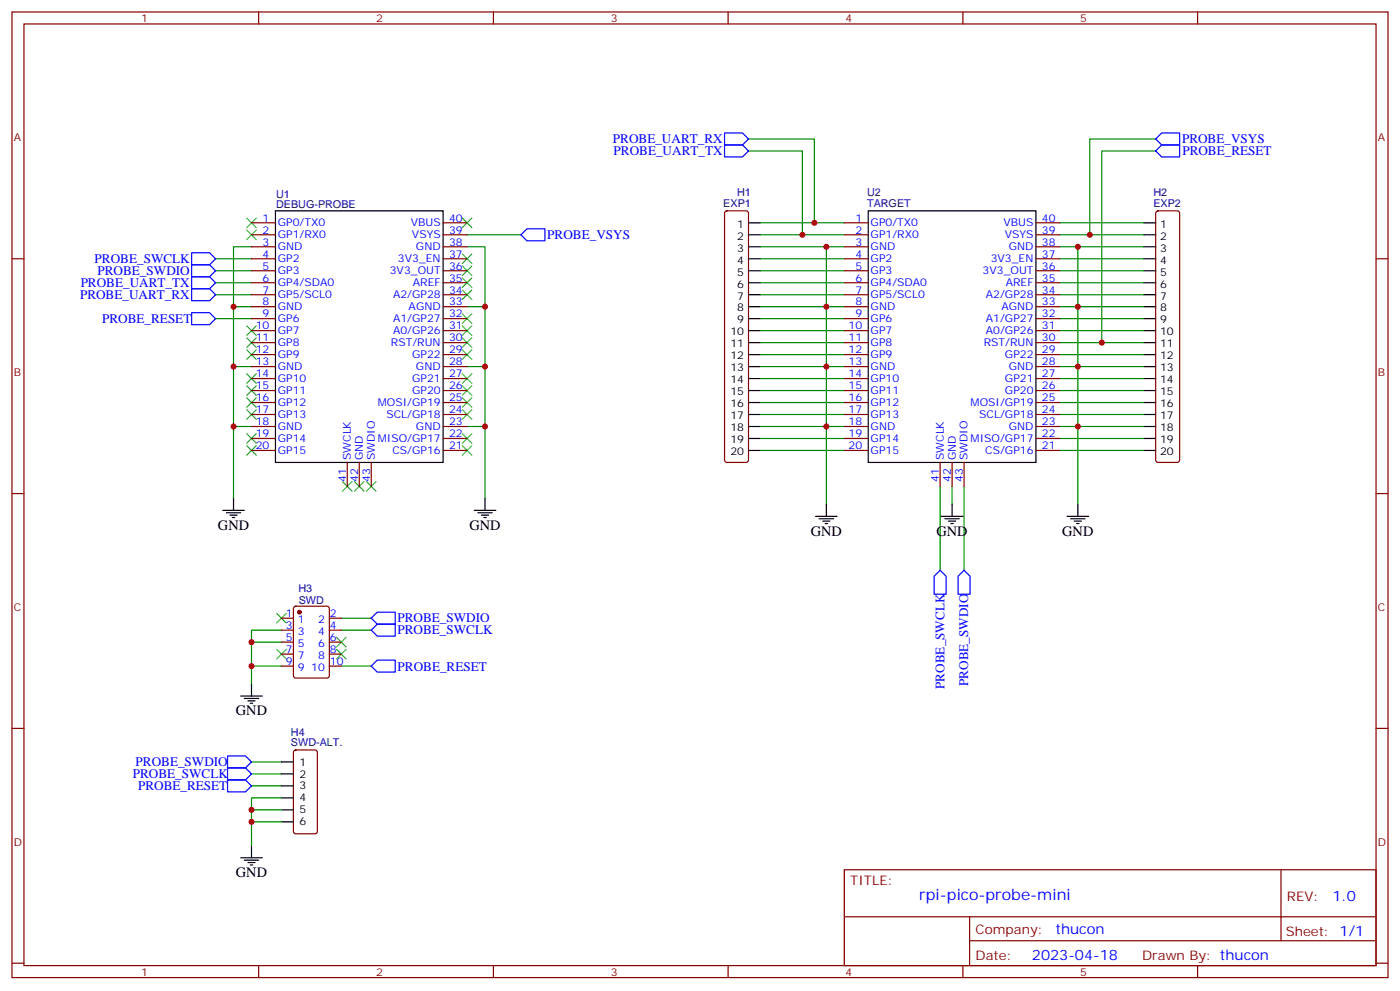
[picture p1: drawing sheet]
<svg xmlns="http://www.w3.org/2000/svg" width="412mm" height="292mm" viewBox="0 0 412 292" stroke-linecap="round" stroke-linejoin="round" font-family="sans-serif">
<g fill="none" stroke="#870000" stroke-width=".35">
<path d="M3.5 3.5h405.4v284.4h-405.4zM7.1 7.1h398.2v277.2h-398.2zM76.2 3.5v3.6M145.3 3.5v3.6M214.5 3.5v3.6M283.6 3.5v3.6M352.8 3.5v3.6M3.5 76.2h3.6M213.7 62.3l.4-.2h5.7l.5 .2 .2 .5v72.7l-.2 .5-.5 .2h-5.7l-.5-.3-.2-.4v-72.7zM340.7 62.3l.4-.2h5.7l.5 .2 .2 .5v72.7l-.2 .5-.5 .2h-5.7l-.5-.3-.2-.4v-72.7zM405.3 76.2h3.6M3.5 145.3h3.6"/>
<path d="M405.3 145.3h3.6M86.7 178.7l.4-.2h9.2l.7 .4v20.1l-.4 .6-9.5 .1-.6-.5-.1-20zM82.9 182h3.5M82.9 196.1h3.5M82.9 185.6h3.5M82.9 192.6h3.5M82.9 189.1h3.5M97 182h3.5M97 196.1h3.5M97 185.6h3.5M97 192.6h3.5M97 189.1h3.5"/>
<path d="M3.5 214.5h3.6M405.3 214.5h3.6M86.7 221l.4-.2h5.7l.6 .5 .1 23.5-.5 .7h-5.9l-.6-.4-.1-23.6zM248.7 256.1h156.6v28.2h-156.6zM377.3 256.1v20.9M248.7 270h156.5M285.6 277h119.6M285.6 270v14.1M3.5 283.6h3.6M76.2 284.3v3.6M145.3 284.3v3.6M214.5 284.3v3.6"/>
<path d="M283.6 284.3v3.6M352.8 284.3v3.6M405.3 283.6h3.6"/>
</g>
<g fill="none" stroke="#008700" stroke-width=".35">
<path d="M220.5 44.4h15.9v24.7M220.5 40.9h19.4v24.7M340.4 44.4h-15.8v56.5M340.4 40.9h-19.4v28.2M63.5 79.7h10.6M63.5 76.2h10.6M74.1 72.7h-5.3v74.1M137.6 72.7h5.3v74.1M137.6 69.1h15.9M224 69.1h24.7M224 79.7h24.7M224 76.2h24.7"/>
<path d="M224 72.7h24.7M224 65.6h24.7M243.4 72.7v75.8M312.2 69.1h24.7M312.2 79.7h24.7M312.2 76.2h24.7M312.2 72.7h24.7M312.2 65.6h24.7M317.5 72.7v75.8M63.5 93.8h10.6M63.5 86.8h10.6M63.5 83.3h10.6"/>
<path d="M68.8 90.3h5.3M137.6 90.3h5.3M224 93.8h24.7M224 86.8h24.7M224 83.3h24.7M224 90.3h24.7M224 97.4h24.7M312.2 93.8h24.7M312.2 86.8h24.7M312.2 83.3h24.7M312.2 90.3h24.7M312.2 97.4h24.7"/>
<path d="M68.8 107.9h5.3M137.6 107.9h5.3M224 107.9h24.7M224 118.5h24.7M224 115h24.7M224 111.5h24.7M224 104.4h24.7M224 100.9h24.7M312.2 107.9h24.7M312.2 118.5h24.7M312.2 115h24.7M312.2 111.5h24.7"/>
<path d="M312.2 104.4h24.7M312.2 100.9h24.7M68.8 125.6h5.3M137.6 125.6h5.3M224 125.6h24.7M224 132.6h24.7M224 129.1h24.7M224 122.1h24.7M312.2 125.6h24.7M312.2 132.6h24.7M312.2 129.1h24.7M312.2 122.1h24.7"/>
<path d="M276.9 143.2v24.7M280.5 143.2v5.3M284 143.2v24.7M82.9 185.6h-8.8v3.5M82.9 189.1h-8.8v7M82.9 196.1h-8.8v5.3M100.5 196.1h8.9M100.5 185.6h8.9M100.5 182h8.9M74.1 231.4h8.8M74.1 227.9h8.8M74.1 224.4h8.8"/>
<path d="M74.1 238.5h8.8M82.9 235h-8.8v14.1M74.1 242h8.8"/>
</g>
<g fill="none" stroke="#000" stroke-width=".35">
<path d="M220.5 65.6h3.5M220.5 69.1h3.5M220.5 72.7h3.5M220.5 76.2h3.5M220.5 79.7h3.5M336.9 65.6h3.5M336.9 69.1h3.5M336.9 72.7h3.5M336.9 76.2h3.5M336.9 79.7h3.5M220.5 83.3h3.5M220.5 86.8h3.5"/>
<path d="M220.5 90.3h3.5M220.5 93.8h3.5M220.5 97.4h3.5M336.9 83.3h3.5M336.9 86.8h3.5M336.9 90.3h3.5M336.9 93.8h3.5M336.9 97.4h3.5M220.5 100.9h3.5M220.5 104.4h3.5M220.5 107.9h3.5M220.5 111.5h3.5"/>
<path d="M220.5 115h3.5M220.5 118.5h3.5M336.9 100.9h3.5M336.9 104.4h3.5M336.9 107.9h3.5M336.9 111.5h3.5M336.9 115h3.5M336.9 118.5h3.5M220.5 122.1h3.5M220.5 125.6h3.5M220.5 129.1h3.5M220.5 132.6h3.5"/>
<path d="M336.9 122.1h3.5M336.9 125.6h3.5M336.9 129.1h3.5M336.9 132.6h3.5M65.6 150.3h6.4M66.7 151h4.2M67.7 151.7h2.1M68.4 152.4h.7M68.8 146.8v3.5M139.7 150.3h6.3M140.8 151h4.2M141.8 151.7h2.1"/>
<path d="M142.5 152.4h.7M142.9 146.8v3.5M240.2 152h6.4M241.3 152.8h4.2M242.4 153.5h2.1M243.1 154.2h.7M243.4 148.5v3.5M277.3 152h6.3M278.3 152.8h4.3M279.4 153.5h2.1M280.1 154.2h.7M280.5 148.5v3.5"/>
<path d="M314.3 152h6.4M315.4 152.8h4.2M316.4 153.5h2.2M317.1 154.2h.8M317.5 148.5v3.5M70.9 205h6.4M72 205.7h4.2M73 206.4h2.1M73.7 207.1h.7M74.1 201.4v3.6M82.9 224.4h3.5M82.9 227.9h3.5"/>
<path d="M82.9 231.4h3.5M82.9 235h3.5M82.9 238.5h3.5M70.9 252.6h6.4M72 253.3h4.2M73 254h2.1M73.7 254.7h.7M74.1 249.1v3.5M82.9 242h3.5"/>
</g>
<g fill="none" stroke="#00f" stroke-width=".35">
<path d="M213.4 39.2h5.3l1.8 1.7-1.8 1.8h-5.3zM213.4 42.7h5.3l1.8 1.7-1.8 1.8h-5.3zM340.4 40.9l1.8-1.7h5.3v3.5h-5.3zM342.2 42.7h5.3v3.5h-5.3l-1.8-1.8zM56.4 78h5.3l1.8 1.7-1.8 1.8h-5.3zM56.4 74.4h5.3l1.8 1.8-1.8 1.8h-5.3zM153.5 69.1l1.7-1.7h5.3v3.5h-5.3zM56.4 92.1h5.3l1.8 1.7-1.8 1.8h-5.3zM56.4 85h5.3l1.8 1.8-1.8 1.7h-5.3zM56.4 81.5h5.3l1.8 1.8-1.8 1.7h-5.3zM275.2 169.7l1.7-1.8 1.8 1.8v5.3h-3.5zM282.2 169.7l1.8-1.8 1.8 1.8v5.3h-3.6z"/>
<path d="M109.4 185.6l1.7-1.8h5.3v3.5h-5.3zM109.4 182l1.7-1.7h5.3v3.5h-5.3zM109.4 196.1l1.7-1.7h5.3v3.5h-5.3zM67 229.7h5.3l1.8 1.7-1.8 1.8h-5.3zM67 226.1h5.3l1.8 1.8-1.8 1.8h-5.3zM67 222.6h5.3l1.8 1.8-1.8 1.7h-5.3z"/>
</g>
<g fill="none" stroke="#3c3" stroke-width=".35">
<path d="M72.7 64.2l2.8 2.8M72.7 67.7l2.8 2.9M75.5 64.2l-2.8 2.8M75.5 67.7l-2.8 2.9M136.2 78.3l2.8 2.8M136.2 74.8l2.8 2.8M136.2 64.2l2.8 2.8M139 64.2l-2.8 2.8M139 78.3l-2.8 2.8M139 74.8l-2.8 2.8M72.7 96l2.8 2.8M72.7 99.5l2.8 2.8"/>
<path d="M75.5 96l-2.8 2.8M75.5 99.5l-2.8 2.8M136.2 99.5l2.8 2.8M136.2 96l2.8 2.8M136.2 92.4l2.8 2.8M136.2 85.4l2.8 2.8M136.2 81.8l2.8 2.9M139 99.5l-2.8 2.8M139 96l-2.8 2.8M139 92.4l-2.8 2.8M139 85.4l-2.8 2.8M139 81.8l-2.8 2.9"/>
<path d="M72.7 103l2.8 2.8M72.7 110.1l2.8 2.8M72.7 113.6l2.8 2.8M72.7 117.1l2.8 2.8M75.5 103l-2.8 2.8M75.5 110.1l-2.8 2.8M75.5 113.6l-2.8 2.8M75.5 117.1l-2.8 2.8M136.2 117.1l2.8 2.8M136.2 113.6l2.8 2.8M136.2 110.1l2.8 2.8M136.2 103l2.8 2.8"/>
<path d="M139 117.1l-2.8 2.8M139 113.6l-2.8 2.8M139 110.1l-2.8 2.8M139 103l-2.8 2.8M72.7 120.6l2.8 2.9M72.7 127.7l2.8 2.8M72.7 131.2l2.8 2.9M75.5 120.6l-2.8 2.9M75.5 127.7l-2.8 2.8M75.5 131.2l-2.8 2.9M136.2 131.2l2.8 2.9M136.2 127.7l2.8 2.8"/>
<path d="M136.2 120.6l2.8 2.9M139 131.2l-2.8 2.9M139 127.7l-2.8 2.8M139 120.6l-2.8 2.9M100.9 141.8l2.8 2.8M103.7 141.8l-2.8 2.8M104.4 141.8l2.8 2.8M107.2 141.8l-2.8 2.8M107.9 141.8l2.9 2.8M110.8 141.8l-2.9 2.8M81.5 180.6l2.8 2.8M81.5 191.2l2.8 2.8"/>
<path d="M84.3 180.6l-2.8 2.8M84.3 191.2l-2.8 2.8M99.1 187.7l2.9 2.8M99.1 191.2l2.9 2.8M102 187.7l-2.9 2.8M102 191.2l-2.9 2.8"/>
</g>
<circle cx="88.2" cy="180.3" r=".53" fill="#870000" stroke="#870000" stroke-width=".35"/>
<g fill="#c00">
<circle cx="236.4" cy="69.1" r=".88"/>
<circle cx="239.9" cy="65.6" r=".88"/>
<circle cx="324.6" cy="100.9" r=".88"/>
<circle cx="74.1" cy="189.1" r=".88"/>
<circle cx="74.1" cy="196.1" r=".88"/>
<circle cx="321" cy="69.1" r=".88"/>
<circle cx="142.9" cy="125.6" r=".88"/>
<circle cx="142.9" cy="107.9" r=".88"/>
<circle cx="142.9" cy="90.3" r=".88"/>
<circle cx="68.8" cy="125.6" r=".88"/>
<circle cx="68.8" cy="107.9" r=".88"/>
<circle cx="68.8" cy="90.3" r=".88"/>
<circle cx="317.5" cy="125.6" r=".88"/>
<circle cx="317.5" cy="107.9" r=".88"/>
<circle cx="317.5" cy="90.3" r=".88"/>
<circle cx="317.5" cy="72.7" r=".88"/>
<circle cx="243.4" cy="125.6" r=".88"/>
<circle cx="243.4" cy="107.9" r=".88"/>
<circle cx="243.4" cy="90.3" r=".88"/>
<circle cx="243.4" cy="72.7" r=".88"/>
<circle cx="74.1" cy="242" r=".88"/>
<circle cx="74.1" cy="238.5" r=".88"/>
</g>
<path d="M81.1 62.1h49.4v74.1h-49.4zM255.8 62.1h49.4v74.1h-49.4z" fill="none" stroke="#000" stroke-width=".35"/>
<g fill="none" stroke="#870000" stroke-width=".35">
<path d="M74.1 65.6h7M74.1 69.1h7M74.1 72.7h7M74.1 76.2h7M74.1 79.7h7M130.5 65.6h7.1M130.5 69.1h7.1M130.5 72.7h7.1M130.5 76.2h7.1M130.5 79.7h7.1M248.7 65.6h7.1M248.7 69.1h7.1"/>
<path d="M248.7 72.7h7.1M248.7 76.2h7.1M248.7 79.7h7.1M305.2 65.6h7M305.2 69.1h7M305.2 72.7h7M305.2 76.2h7M305.2 79.7h7M74.1 83.3h7M74.1 86.8h7M74.1 90.3h7M74.1 93.8h7"/>
<path d="M74.1 97.4h7M130.5 83.3h7.1M130.5 86.8h7.1M130.5 90.3h7.1M130.5 93.8h7.1M130.5 97.4h7.1M248.7 83.3h7.1M248.7 86.8h7.1M248.7 90.3h7.1M248.7 93.8h7.1M248.7 97.4h7.1M305.2 83.3h7"/>
<path d="M305.2 86.8h7M305.2 90.3h7M305.2 93.8h7M305.2 97.4h7M74.1 100.9h7M74.1 104.4h7M74.1 107.9h7M74.1 111.5h7M74.1 115h7M74.1 118.5h7M130.5 100.9h7.1M130.5 104.4h7.1"/>
<path d="M130.5 107.9h7.1M130.5 111.5h7.1M130.5 115h7.1M130.5 118.5h7.1M248.7 100.9h7.1M248.7 104.4h7.1M248.7 107.9h7.1M248.7 111.5h7.1M248.7 115h7.1M248.7 118.5h7.1M305.2 100.9h7M305.2 104.4h7"/>
<path d="M305.2 107.9h7M305.2 111.5h7M305.2 115h7M305.2 118.5h7M74.1 122.1h7M74.1 125.6h7M74.1 129.1h7M74.1 132.6h7M102.3 136.2v7M105.8 136.2v7M109.4 136.2v7M130.5 122.1h7.1"/>
<path d="M130.5 125.6h7.1M130.5 129.1h7.1M130.5 132.6h7.1M248.7 122.1h7.1M248.7 125.6h7.1M248.7 129.1h7.1M248.7 132.6h7.1M276.9 136.2v7M280.5 136.2v7M284 136.2v7M305.2 122.1h7M305.2 125.6h7"/>
<path d="M305.2 129.1h7M305.2 132.6h7"/>
</g>
<text font-size="4.6" fill="#00f" x="270.8" y="265.1">rpi-pico-probe-mini</text>
<g font-size="4.2">
<text x="64.2" y="155.9">GND</text>
<text x="138.3" y="155.9">GND</text>
<text x="238.8" y="157.7">GND</text>
<text x="275.9" y="157.7">GND</text>
<text x="312.9" y="157.7">GND</text>
<text x="69.5" y="210.6">GND</text>
<text x="69.5" y="258.2">GND</text>
</g>
<g font-size="4.2" fill="#00f">
<text x="392.5" y="265.4">1.0</text>
<text x="310.9" y="274.9">thucon</text>
<text x="304" y="282.7">2023-04-18</text>
</g>
<g font-size="3.9" fill="#00f">
<text x="180.6" y="42.2">PROBE_UART_RX</text>
<text x="180.7" y="45.7">PROBE_UART_TX</text>
<text x="348.2" y="42.2">PROBE_VSYS</text>
<text x="348.3" y="45.6">PROBE_RESET</text>
<text x="161.2" y="70.5">PROBE_VSYS</text>
<text x="27.9" y="77.5">PROBE_SWCLK</text>
<text x="28.7" y="81">PROBE_SWDIO</text>
<text x="23.6" y="88">PROBE_UART_RX</text>
<text x="23.8" y="84.5">PROBE_UART_TX</text>
<text x="30.1" y="95">PROBE_RESET</text>
<text x="117.1" y="183.3">PROBE_SWDIO</text>
<text x="117.1" y="186.8">PROBE_SWCLK</text>
<text x="117.1" y="197.5">PROBE_RESET</text>
<text x="278.2" y="202.9" transform="rotate(-90 278.2 202.9)">PROBE_SWCLK</text>
<text x="285.2" y="202" transform="rotate(-90 285.2 202)">PROBE_SWDIO</text>
<text x="39.9" y="225.6">PROBE_SWDIO</text>
<text x="39.1" y="229.1">PROBE_SWCLK</text>
<text x="40.7" y="232.6">PROBE_RESET</text>
</g>
<g font-size="3.9" fill="#800">
<text x="250.5" y="260.7">TITLE:</text>
<text x="379.1" y="265.4">REV:</text>
<text x="287.4" y="274.9">Company:</text>
<text x="378.7" y="275.5">Sheet: 1/1</text>
<text x="287.4" y="282.6">Date:</text>
<text x="336.4" y="282.7">Draw</text>
<text x="346.6" y="282.7">n By: thucon</text>
</g>
<g font-size="3.2" fill="#800">
<text x="41.6" y="6.5">1</text>
<text x="110.8" y="6.5">2</text>
<text x="179.9" y="6.5">3</text>
<text x="249.1" y="6.5">4</text>
<text x="318.2" y="6.5">5</text>
<text x="4.1" y="41.6">A</text>
<text x="405.9" y="41.6">A</text>
<text x="4.1" y="110.8">B</text>
<text x="405.9" y="110.8">B</text>
<text x="4.1" y="179.9">C</text>
<text x="405.9" y="179.9">C</text>
<text x="4.1" y="249.1">D</text>
<text x="405.9" y="249.1">D</text>
<text x="41.6" y="287.3">1</text>
<text x="110.8" y="287.3">2</text>
<text x="179.9" y="287.3">3</text>
<text x="249.1" y="287.3">4</text>
<text x="318.2" y="287.3">5</text>
</g>
<g font-size="3.2" fill="#000080">
<text x="81.3" y="58.2">U1</text>
<text x="217.1" y="57.8">H1</text>
<text x="255.4" y="57.9">U2</text>
<text x="339.7" y="57.8">H2</text>
<text x="81.3" y="61.4">DEBUG-PROBE</text>
<text x="213.1" y="61">EXP1</text>
<text x="255.4" y="61">TARGET</text>
<text x="339.7" y="61">EXP2</text>
<text x="87.9" y="174.4">H3</text>
<text x="88" y="177.9">SWD</text>
<text x="85.7" y="219.8">SWD-ALT.</text>
<text x="85.7" y="216.8">H4</text>
</g>
<g font-size="3.2" fill="#00f">
<text x="77.4" y="65.3">1</text>
<text x="132.3" y="65.3">40</text>
<text x="252" y="65.3">1</text>
<text x="306.9" y="65.3">40</text>
<text x="77.4" y="68.8">2</text>
<text x="81.8" y="66.7">GP0/TX0</text>
<text x="81.8" y="70.2">GP1/RX0</text>
<text x="121" y="66.7">VBUS</text>
<text x="121.4" y="70.2">VSYS</text>
<text x="132.3" y="68.8">39</text>
<text x="252" y="68.8">2</text>
<text x="256.5" y="66.7">GP0/TX0</text>
<text x="256.5" y="70.2">GP1/RX0</text>
<text x="295.6" y="66.7">VBUS</text>
<text x="296" y="70.2">VSYS</text>
<text x="306.9" y="68.8">39</text>
<text x="77.4" y="72.3">3</text>
<text x="77.4" y="75.8">4</text>
<text x="81.8" y="73.7">GND</text>
<text x="81.8" y="77.3">GP2</text>
<text x="117.2" y="77.3">3V3_EN</text>
<text x="122.5" y="73.7">GND</text>
<text x="132.3" y="75.8">37</text>
<text x="132.3" y="72.3">38</text>
<text x="252" y="72.3">3</text>
<text x="252" y="75.8">4</text>
<text x="256.5" y="73.7">GND</text>
<text x="256.5" y="77.3">GP2</text>
<text x="291.8" y="77.3">3V3_EN</text>
<text x="297.2" y="73.7">GND</text>
<text x="306.9" y="75.8">37</text>
<text x="306.9" y="72.3">38</text>
<text x="77.4" y="79.4">5</text>
<text x="77.4" y="82.9">6</text>
<text x="81.8" y="80.8">GP3</text>
<text x="114.8" y="80.8">3V3_OUT</text>
<text x="132.3" y="82.9">35</text>
<text x="132.3" y="79.4">36</text>
<text x="252" y="79.4">5</text>
<text x="252" y="82.9">6</text>
<text x="256.5" y="80.8">GP3</text>
<text x="289.5" y="80.8">3V3_OUT</text>
<text x="306.9" y="82.9">35</text>
<text x="306.9" y="79.4">36</text>
<text x="77.4" y="86.4">7</text>
<text x="77.4" y="90">8</text>
<text x="81.8" y="84.3">GP4/SDA0</text>
<text x="81.8" y="87.8">GP5/SCL0</text>
<text x="115.8" y="87.8">A2/GP28</text>
<text x="121.6" y="84.3">AREF</text>
<text x="132.3" y="90">33</text>
<text x="132.3" y="86.4">34</text>
<text x="252" y="86.4">7</text>
<text x="252" y="90">8</text>
<text x="256.5" y="84.3">GP4/SDA0</text>
<text x="256.5" y="87.8">GP5/SCL0</text>
<text x="290.4" y="87.8">A2/GP28</text>
<text x="296.2" y="84.3">AREF</text>
<text x="306.9" y="90">33</text>
<text x="306.9" y="86.4">34</text>
<text x="77.4" y="93.5">9</text>
<text x="81.8" y="91.4">GND</text>
<text x="81.8" y="94.9">GP6</text>
<text x="115.8" y="94.9">A1/GP27</text>
<text x="120.4" y="91.4">AGND</text>
<text x="132.3" y="93.5">32</text>
<text x="252" y="93.5">9</text>
<text x="256.5" y="91.4">GND</text>
<text x="256.5" y="94.9">GP6</text>
<text x="290.4" y="94.9">A1/GP27</text>
<text x="295" y="91.4">AGND</text>
<text x="306.9" y="93.5">32</text>
<text x="75.3" y="97">10</text>
<text x="75.3" y="100.5">11</text>
<text x="81.8" y="98.4">GP7</text>
<text x="81.8" y="102">GP8</text>
<text x="115.1" y="102">RST/RUN</text>
<text x="115.8" y="98.4">A0/GP26</text>
<text x="132.3" y="100.5">30</text>
<text x="132.3" y="97">31</text>
<text x="250" y="97">10</text>
<text x="250" y="100.5">11</text>
<text x="256.5" y="98.4">GP7</text>
<text x="256.5" y="102">GP8</text>
<text x="289.8" y="102">RST/RUN</text>
<text x="290.4" y="98.4">A0/GP26</text>
<text x="306.9" y="100.5">30</text>
<text x="306.9" y="97">31</text>
<text x="75.3" y="104.1">12</text>
<text x="75.3" y="107.6">13</text>
<text x="81.8" y="105.5">GP9</text>
<text x="121.4" y="105.5">GP22</text>
<text x="132.3" y="107.6">28</text>
<text x="132.3" y="104.1">29</text>
<text x="250" y="104.1">12</text>
<text x="250" y="107.6">13</text>
<text x="256.5" y="105.5">GP9</text>
<text x="296" y="105.5">GP22</text>
<text x="306.9" y="107.6">28</text>
<text x="306.9" y="104.1">29</text>
<text x="75.3" y="111.1">14</text>
<text x="81.8" y="109">GND</text>
<text x="81.8" y="112.5">GP10</text>
<text x="121.4" y="112.5">GP21</text>
<text x="122.5" y="109">GND</text>
<text x="132.3" y="111.1">27</text>
<text x="250" y="111.1">14</text>
<text x="256.5" y="109">GND</text>
<text x="256.5" y="112.5">GP10</text>
<text x="296" y="112.5">GP21</text>
<text x="297.2" y="109">GND</text>
<text x="306.9" y="111.1">27</text>
<text x="75.3" y="114.7">15</text>
<text x="75.3" y="118.2">16</text>
<text x="81.8" y="116.1">GP11</text>
<text x="81.8" y="119.6">GP12</text>
<text x="111.3" y="119.6">MOSI/GP19</text>
<text x="121.4" y="116.1">GP20</text>
<text x="132.3" y="118.2">25</text>
<text x="132.3" y="114.7">26</text>
<text x="250" y="114.7">15</text>
<text x="250" y="118.2">16</text>
<text x="256.5" y="116.1">GP11</text>
<text x="256.5" y="119.6">GP12</text>
<text x="285.9" y="119.6">MOSI/GP19</text>
<text x="296" y="116.1">GP20</text>
<text x="306.9" y="118.2">25</text>
<text x="306.9" y="114.7">26</text>
<text x="75.3" y="121.7">17</text>
<text x="75.3" y="125.2">18</text>
<text x="81.8" y="123.1">GP13</text>
<text x="113.8" y="123.1">SCL/GP18</text>
<text x="132.3" y="125.2">23</text>
<text x="132.3" y="121.7">24</text>
<text x="250" y="121.7">17</text>
<text x="250" y="125.2">18</text>
<text x="256.5" y="123.1">GP13</text>
<text x="288.4" y="123.1">SCL/GP18</text>
<text x="306.9" y="125.2">23</text>
<text x="306.9" y="121.7">24</text>
<text x="75.3" y="128.8">19</text>
<text x="81.8" y="126.6">GND</text>
<text x="81.8" y="130.2">GP14</text>
<text x="111.3" y="130.2">MISO/GP17</text>
<text x="122.5" y="126.6">GND</text>
<text x="132.3" y="128.8">22</text>
<text x="250" y="128.8">19</text>
<text x="256.5" y="126.6">GND</text>
<text x="256.5" y="130.2">GP14</text>
<text x="285.9" y="130.2">MISO/GP17</text>
<text x="297.2" y="126.6">GND</text>
<text x="306.9" y="128.8">22</text>
<text x="75.3" y="132.3">20</text>
<text x="81.8" y="133.7">GP15</text>
<text x="103.4" y="135.5" transform="rotate(-90 103.4 135.5)">SWCLK</text>
<text x="106.9" y="135.5" transform="rotate(-90 106.9 135.5)">GND</text>
<text x="110.4" y="135.5" transform="rotate(-90 110.4 135.5)">SWDIO</text>
<text x="115.6" y="133.7">CS/GP16</text>
<text x="132.3" y="132.3">21</text>
<text x="250" y="132.3">20</text>
<text x="256.5" y="133.7">GP15</text>
<text x="278" y="135.5" transform="rotate(-90 278 135.5)">SWCLK</text>
<text x="281.5" y="135.5" transform="rotate(-90 281.5 135.5)">GND</text>
<text x="285" y="135.5" transform="rotate(-90 285 135.5)">SWDIO</text>
<text x="290.2" y="133.7">CS/GP16</text>
<text x="306.9" y="132.3">21</text>
<text x="102" y="142" transform="rotate(-90 102 142)">41</text>
<text x="105.5" y="142" transform="rotate(-90 105.5 142)">42</text>
<text x="109" y="142" transform="rotate(-90 109 142)">43</text>
<text x="276.6" y="142" transform="rotate(-90 276.6 142)">41</text>
<text x="280.1" y="142" transform="rotate(-90 280.1 142)">42</text>
<text x="283.6" y="142" transform="rotate(-90 283.6 142)">43</text>
<text x="84.2" y="181.7">1</text>
<text x="84.2" y="185.2">3</text>
<text x="87.7" y="183.4">1</text>
<text x="93.7" y="183.4">2</text>
<text x="97.2" y="185.2">4</text>
<text x="97.2" y="181.7">2</text>
<text x="84.2" y="188.7">5</text>
<text x="87.7" y="187">3</text>
<text x="87.7" y="190.5">5</text>
<text x="93.7" y="190.5">6</text>
<text x="93.7" y="187">4</text>
<text x="97.2" y="188.7">6</text>
<text x="84.2" y="192.3">7</text>
<text x="84.2" y="195.8">9</text>
<text x="87.7" y="194">7</text>
<text x="87.7" y="197.6">9</text>
<text x="91.7" y="197.6">10</text>
<text x="93.7" y="194">8</text>
<text x="97.2" y="195.8">10</text>
<text x="97.2" y="192.3">8</text>
</g>
<g font-size="3.2">
<text x="217.2" y="67">1</text>
<text x="217.2" y="70.6">2</text>
<text x="341.7" y="67">1</text>
<text x="341.7" y="70.6">2</text>
<text x="217.2" y="74.1">3</text>
<text x="217.2" y="77.6">4</text>
<text x="341.7" y="74.1">3</text>
<text x="341.7" y="77.6">4</text>
<text x="217.2" y="81.1">5</text>
<text x="341.7" y="81.1">5</text>
<text x="217.2" y="84.7">6</text>
<text x="217.2" y="88.2">7</text>
<text x="341.7" y="84.7">6</text>
<text x="341.7" y="88.2">7</text>
<text x="217.2" y="91.7">8</text>
<text x="217.2" y="95.2">9</text>
<text x="341.7" y="91.7">8</text>
<text x="341.7" y="95.2">9</text>
<text x="215.1" y="98.8">10</text>
<text x="341.7" y="98.8">10</text>
<text x="215.1" y="102.3">11</text>
<text x="215.1" y="105.8">12</text>
<text x="341.7" y="102.3">11</text>
<text x="341.7" y="105.8">12</text>
<text x="215.1" y="109.4">13</text>
<text x="215.1" y="112.9">14</text>
<text x="341.7" y="109.4">13</text>
<text x="341.7" y="112.9">14</text>
<text x="215.1" y="116.4">15</text>
<text x="215.1" y="119.9">16</text>
<text x="341.7" y="116.4">15</text>
<text x="341.7" y="119.9">16</text>
<text x="215.1" y="123.5">17</text>
<text x="341.7" y="123.5">17</text>
<text x="215.1" y="127">18</text>
<text x="215.1" y="130.5">19</text>
<text x="341.7" y="127">18</text>
<text x="341.7" y="130.5">19</text>
<text x="215.1" y="134.1">20</text>
<text x="341.7" y="134.1">20</text>
<text x="88.2" y="225.4">1</text>
<text x="88.2" y="229">2</text>
<text x="88.2" y="232.5">3</text>
<text x="88.2" y="236">4</text>
<text x="88.2" y="239.5">5</text>
<text x="88.2" y="243.1">6</text>
</g>
</svg>
